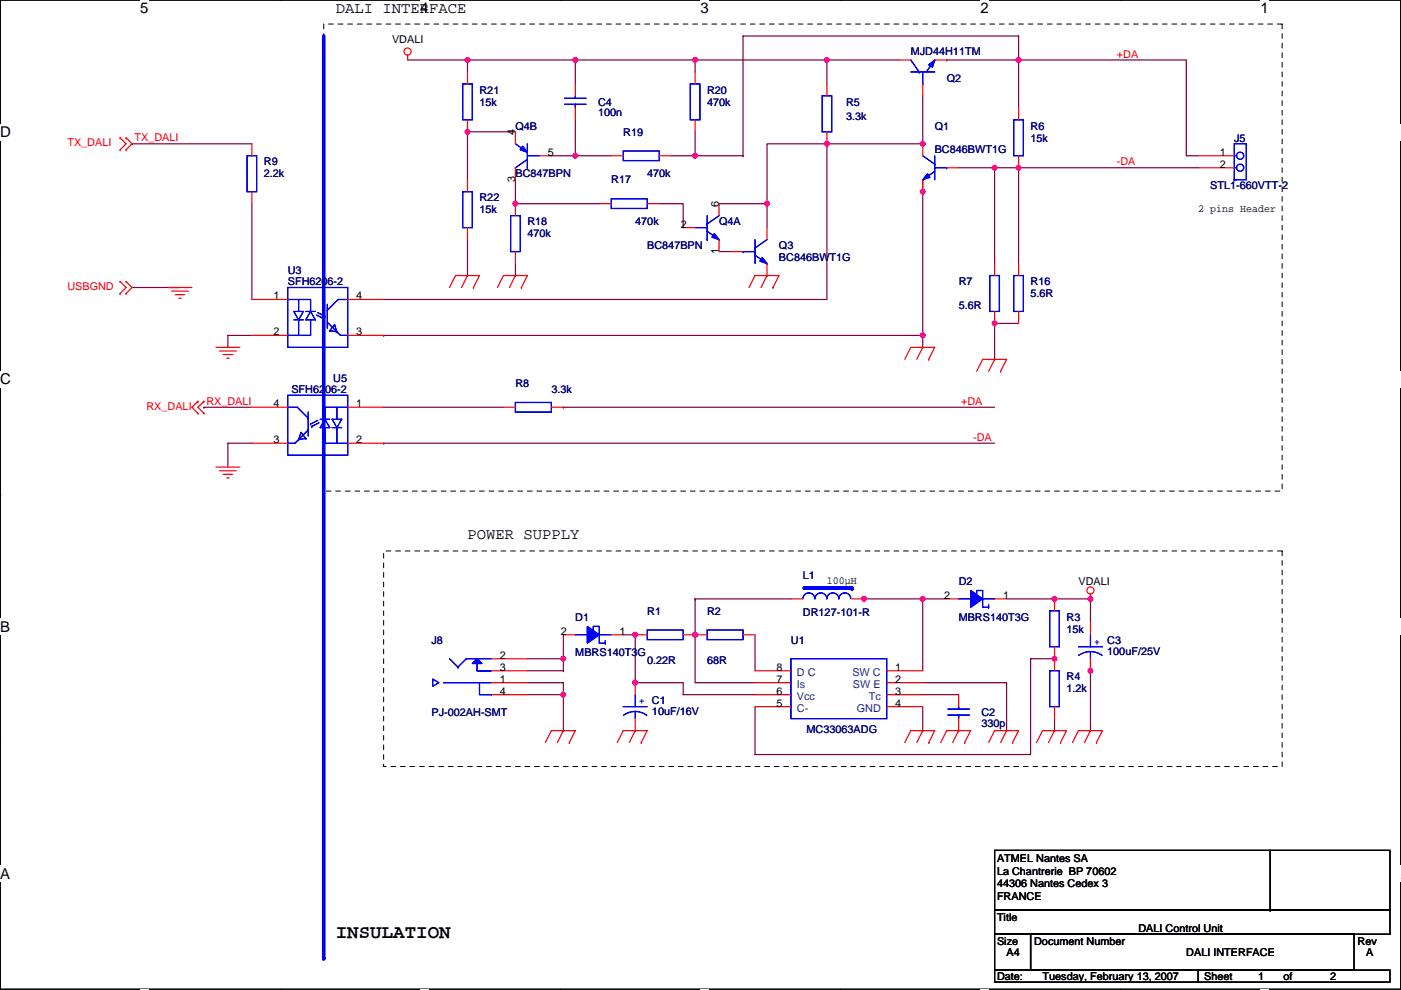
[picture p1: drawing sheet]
<svg xmlns="http://www.w3.org/2000/svg" width="297mm" height="210mm" viewBox="0 0 297 210" stroke-linecap="round" stroke-linejoin="round" font-family="sans-serif">
<path d="M.1 0h296.9v209.8h-296.9z" fill="none" stroke="#000" stroke-width=".25"/>
<g fill="#fff">
<path d="M29.7 0h1.8v3.5h-1.8z"/>
<path d="M29.7 209.8l1.8 .1z"/>
</g>
<path d="M59.4 0h.1M59.4 209.8h.1" fill="none" stroke="#000" stroke-width=".25"/>
<g fill="#fff">
<path d="M89.1 0h1.8v3.5h-1.8z"/>
<path d="M89.1 209.8l1.8 .1z"/>
</g>
<path d="M118.8 0h.1M118.8 209.8h.1" fill="none" stroke="#000" stroke-width=".25"/>
<g fill="#fff">
<path d="M148.5 0h1.8v3.5h-1.8z"/>
<path d="M148.5 209.8l1.8 .1z"/>
</g>
<path d="M178.2 0h.1M178.2 209.8h.1" fill="none" stroke="#000" stroke-width=".25"/>
<g fill="#fff">
<path d="M207.9 0h1.7v3.5h-1.7z"/>
<path d="M207.9 209.8l1.7 .1z"/>
</g>
<path d="M237.6 0h.1M237.6 209.8h.1" fill="none" stroke="#000" stroke-width=".25"/>
<g fill="#fff">
<path d="M267.3 0h1.7v3.5h-1.7z"/>
<path d="M267.3 209.8l1.7 .1z"/>
<path d="M.1 26.2h2.2v3.6h-2.2z"/>
<path d="M297 26.2v3.6z"/>
<path d="M.1 78.7h2.2v3.5h-2.2z"/>
<path d="M297 78.7v3.5z"/>
</g>
<path d="M.1 52.5h.1M297 52.5h.1" fill="none" stroke="#000" stroke-width=".25"/>
<g fill="#fff">
<path d="M.1 131.1h2.1v3.6h-2.1z"/>
<path d="M297 131.1v3.6z"/>
</g>
<path d="M.1 104.9h.1M297 104.9h.1" fill="none" stroke="#000" stroke-width=".25"/>
<path d="M.1 104.9h.1M297 104.9h.1" fill="none" stroke="#000" stroke-width=".21"/>
<g fill="#fff">
<path d="M0 183.6h2.2v3.5h-2.2z"/>
<path d="M297 183.6v3.5z"/>
</g>
<path d="M.1 157.4h.1M297 157.4h.1M210.9 180.4h83.8v12.7h-83.8zM210.9 193.1h83.8v5h-83.8zM210.9 198.1h7.6v7.7h-7.6zM218.5 198.1h68.6v7.7h-68.6zM269.3 193.1h.1M269.3 180.4v12.7M210.9 205.8h43.2v2.5h-43.2zM254.1 205.8h40.6v2.5h-40.6z" fill="none" stroke="#000" stroke-width=".25"/>
<g fill="none" stroke="#800040" stroke-width=".25">
<path d="M86.4 12.7h12.7M99.1 12.7h.1M99.1 12.7v2.6M99.1 12.7h22.9M122 12.7v5.1M122 12.7h25.4M147.4 12.7v2.6M147.4 12.7h.1M147.4 12.7h43.2M175.3 12.7h.1M175.3 12.7v5.1M200.7 12.7h50.8v20.3h2.6"/>
<path d="M200.7 12.7h.1M216 12.7h.1M216 12.7v10.2M216 12.7v-5.1h-58.5v25.4M28 30.5h.1M28 30.5h25.4M99.1 28v10.1M99.1 28h.1M99.1 28h10.2M109.3 38.1v5.1M116.9 33h5.1M122 33h.1"/>
<path d="M122 33h7.6M122 25.4v7.6M147.4 28v5h-5.1M147.4 33h10.1M157.5 33h.1M175.3 30.5v33h-94M175.3 30.5h.1M175.3 30.5h-12.7v12.7M195.6 20.3v10.2h-20.3M195.6 38.1v33M203.3 35.6h7.6M210.9 35.6h.1"/>
<path d="M210.9 35.6h5.1M210.9 35.6v20.3M216 35.6h.1M216 35.6h38.1M216 35.6v20.3M53.4 43.2v20.3M99.1 50.8v7.6M109.3 55.9v2.5M109.3 43.2h.1M109.3 43.2h17.8M139.8 43.2h5v5.1M152.5 53.4h2.5"/>
<path d="M152.5 43.2h10.1v5.1M162.6 43.2h.1M28 61h10.2M53.4 71.1h-5.1v2.6M81.3 71.1h.1M81.3 71.1h114.3M195.6 71.1h.1M195.6 71.1v2.6M210.9 68.6h.1M210.9 68.6v7.6M210.9 68.6h5.1M43.2 86.4h.1"/>
<path d="M43.2 86.4h10.2M53.4 94h-5.1v5.1M81.3 86.4h25.4M81.3 94h.1M81.3 94h129.6M119.4 86.4h.1M119.4 86.4h91.5M111.8 139.7h7.6M119.4 134.6v5.1M119.4 139.7v2.6M132.1 134.6h2.6M134.7 134.6h.1"/>
<path d="M134.7 134.6v10.2M147.4 134.6h.1M147.4 127v17.8h12.7M147.4 127h.1M147.4 127h20.3M160.1 134.6v7.7M182.9 127h.3M183.2 127h.1M183.2 127h12.4M195.6 127v15.3M195.6 127h5.1M213.4 127h10.2"/>
<path d="M218.5 139.7v20.3h-58.4v-10.1M218.5 139.7h.1M218.5 139.7h5.1M223.6 127h.1M223.6 127h7.6v5.1M231.2 139.7v2.6M111.8 142.3h7.6M111.8 144.8h7.6v2.5h-7.6M119.4 147.3h.1M119.4 142.3h.1M119.4 147.3v7.7M134.7 144.8h.1"/>
<path d="M134.7 144.8h10.1v2.5h15.3M195.6 149.9v5.1M195.6 147.3h7.7M195.6 144.8h17.8v10.2M223.6 152.4v2.6M231.2 142.3h.1M231.2 142.3v12.7"/>
</g>
<g fill="#f0f" stroke="#f0f" stroke-width=".25">
<circle cx="147.4" cy="134.6" r=".5"/>
<circle cx="134.7" cy="144.8" r=".5"/>
<circle cx="195.6" cy="127" r=".5"/>
<circle cx="183.2" cy="127" r=".5"/>
<circle cx="231.2" cy="127" r=".5"/>
<circle cx="223.6" cy="127" r=".5"/>
<circle cx="231.2" cy="142.2" r=".5"/>
<circle cx="223.6" cy="139.7" r=".5"/>
<circle cx="134.7" cy="134.6" r=".5"/>
<circle cx="119.4" cy="147.3" r=".5"/>
<circle cx="195.6" cy="71.1" r=".5"/>
<circle cx="215.9" cy="12.7" r=".5"/>
<circle cx="175.3" cy="12.7" r=".5"/>
<circle cx="195.6" cy="30.5" r=".5"/>
<circle cx="175.3" cy="30.5" r=".5"/>
<circle cx="210.9" cy="35.6" r=".5"/>
<circle cx="215.9" cy="35.6" r=".5"/>
<circle cx="210.9" cy="68.6" r=".5"/>
<circle cx="195.6" cy="40.6" r=".5"/>
<circle cx="162.6" cy="43.2" r=".5"/>
<circle cx="109.3" cy="43.2" r=".5"/>
<circle cx="122" cy="33" r=".5"/>
<circle cx="122" cy="12.7" r=".5"/>
<circle cx="99.1" cy="12.7" r=".5"/>
<circle cx="99.1" cy="27.9" r=".5"/>
<circle cx="147.4" cy="12.7" r=".5"/>
<circle cx="147.4" cy="33" r=".5"/>
<circle cx="119.4" cy="139.7" r=".5"/>
</g>
<g fill="none" stroke="#f00" stroke-width=".25">
<path d="M86.4 11.7v1M99.1 15.3v2.5M122 17.8v2.5M147.4 15.3v2.5M175.3 17.8v2.5M190.6 12.7h2.5M195.6 17.8v2.5M198.2 12.7h2.5M25.5 29.2h.1M25.5 31.8h.1M25.5 29.2l1.2 1.3-1.2 1.3M26.7 31.8h.1"/>
<path d="M26.7 29.2h.1M26.7 29.2l1.3 1.3-1.3 1.3M53.4 30.5v2.5M99.1 25.4v2.6M99.1 38.1v2.6M109.3 28v2.5M109.3 35.6v2.5M114.4 33h2.5M122 22.9v2.5M129.6 33h2.5M139.8 33h2.5M147.4 25.4v2.6"/>
<path d="M175.3 28v2.5M195.6 30.5v2.5M195.6 38.1v2.6M200.7 35.6h2.6M216 22.9v2.5M216 33v2.6M254.1 33h7.6M254.1 35.6h7.6M25.5 59.7h.1M25.5 59.7l1.2 1.3-1.2 1.3M26.7 59.7h.1M26.7 59.7l1.3 1.3-1.3 1.3"/>
<path d="M53.4 40.7v2.5M99.1 58.4h.1M99.1 58.4l-1.2 2.6M99.1 48.3v2.5M109.3 58.4h.1M109.3 58.4l-1.3 2.6M109.3 43.2v2.5M109.3 53.4v2.5M127.1 43.2h2.5M137.2 43.2h2.6M144.8 48.3h2.6M152.5 43.2v2.5"/>
<path d="M152.5 50.8v2.6M155 53.4h2.5M162.6 58.4h.1M162.6 58.4l-1.2 2.6M162.6 48.3v2.5M162.6 55.9v2.5M210.9 55.9v2.5M216 55.9v2.5M25.5 62.3h.1M26.7 62.3h.1M35.6 61h5.1M36.4 61.7h3.5"/>
<path d="M37.1 62.5h2.1M37.9 63.3h.5M45.8 73.7h5.1M46.5 74.4h3.6M47.3 75.2h2M48.1 76h.5M53.4 63.5h7.6M53.4 71.1h7.6M73.7 63.5h7.6M73.7 71.1h7.6M95.3 61l1.3-2.6h5.1l-1.3 2.6M100.4 61h.1"/>
<path d="M105.5 61l1.2-2.6h5.1l-1.2 2.6M110.6 61h.1M158.8 61l1.3-2.6h5.1l-1.3 2.6M163.9 61h.1M191.8 76.2l1.3-2.5h5.1l-1.3 2.5M195.6 73.7h.1M195.6 73.7l-1.2 2.5M196.9 76.2h.1M207.1 78.8l1.2-2.6h5.1l-1.3 2.6M210.9 76.2h.1M210.9 76.2l-1.3 2.6M210.9 66.1v2.5"/>
<path d="M212.1 78.8h.1M216 66.1v2.5M42 87.7h.1M42 85.1h.1M42 85.1l-1.3 1.3 1.3 1.3M43.2 87.7h.1M43.2 85.1h.1M43.2 85.1l-1.2 1.3 1.2 1.3M45.8 99.1h5.1M46.5 99.8h3.6M53.4 86.4h7.6M53.4 94h7.6"/>
<path d="M73.7 86.4h7.6M73.7 94h7.6M106.7 86.4h2.6M116.9 86.4h2.5M47.3 100.6h2M48.1 101.4h.5M104.2 139.7h7.6M119.4 134.6h2.6M129.6 134.6h2.5M134.7 134.6h2.5M144.8 134.6h5.1M157.5 134.6h2.6"/>
<path d="M167.7 127h2.5M180.7 127h2.5M200.7 127h2.6M210.9 127h2.5M223.6 127v2.6M223.6 137.2v5.1M231.2 126v1M231.2 132.1v2.5M231.2 139.7v2.6M104.2 142.3h7.6M104.2 144.8h7.6M104.2 147.3h7.6"/>
<path d="M115.6 157.5l1.3-2.5h5.1l-1.3 2.5M119.4 155h.1M119.4 155l-1.2 2.5M120.7 157.5h.1M130.9 157.5l1.2-2.5h5.1l-1.2 2.5M134.7 155h.1M134.7 155l-1.3 2.5M134.7 144.8v2.5M134.7 152.4v2.6M136 157.5h.1M160.1 142.3h7.6M160.1 144.8h7.6"/>
<path d="M160.1 147.3h7.6M160.1 149.9h7.6M188 142.3h7.6M188 144.8h7.6M188 147.3h7.6M188 149.9h7.6M191.8 157.5l1.3-2.5h5.1l-1.3 2.5M195.6 155h.1M195.6 155l-1.2 2.5M196.9 157.5h.1M199.4 157.5l1.3-2.5h5.1l-1.3 2.5M203.3 155h.1"/>
<path d="M203.3 155l-1.3 2.5M203.3 147.3v2.6M203.3 152.4v2.6M204.5 157.5h.1M209.6 157.5l1.3-2.5h5.1l-1.3 2.5M213.4 155h.1M213.4 155l-1.3 2.5M214.7 157.5h.1M219.8 157.5l1.2-2.5h5.1l-1.3 2.5M223.6 155h.1M223.6 155l-1.3 2.5M223.6 149.9v2.5"/>
<path d="M224.8 157.5h.1M227.4 157.5l1.3-2.5h5l-1.2 2.5M231.2 155h.1M231.2 155l-1.3 2.5M232.5 157.5h.1"/>
<circle cx="86.4" cy="10.9" r=".76"/>
<circle cx="231.2" cy="125.2" r=".76"/>
</g>
<path d="M68.6 5.1h203.2v99.1h-203.2zM81.3 116.9h190.5v45.7h-190.5z" fill="none" stroke="#000" stroke-width=".21" stroke-dasharray="1 1 1 1 1 1 1 1"/>
<path d="M68.6 7.6v195.6M170.5 124.7h10.2M180.7 124.7h.1M68.6 203.2h.1" fill="none" stroke="#00f" stroke-width=".76"/>
<g fill="none" stroke="#00f" stroke-width=".25">
<path d="M98.1 17.8h2v7.6h-2zM146.4 17.8h2v7.6h-2zM193.1 15.3h5.1M193.1 12.7l1.8 2.6M194.9 15.3h.1M195.6 17.8h.1M195.6 15.3v2.5M198.2 12.7h.1M198.2 12.7l-1.8 2.6M52.4 33h2v7.7h-2zM109.3 35.6h.1M109.3 30.5l2.5 1.8"/>
<path d="M111.8 33h2.6M111.8 32.3h.1M111.8 35.6h.1M111.8 33.8l-2.5 1.8M111.8 30.5v5.1M119.7 22.1h4.6M119.7 20.8h4.6M122 20.3v.5M122 22.1h.1M122 22.1v.8M132.1 32h7.7v2.1h-7.7zM174.3 20.3h2v7.7h-2z"/>
<path d="M195.6 38.1h.1M195.6 33l2.6 1.8M198.2 34.8h.1M198.2 33v5.1M198.2 36.3l-2.6 1.8M198.2 35.6h2.5M200.7 35.6h.1M214.9 25.4h2.1v7.6h-2.1zM261.7 30.5h2.5v7.6h-2.5zM261.7 33h.5M261.7 35.6h.5M261.7 38.1h.1"/>
<path d="M261.7 38.1h.5M98.1 40.7h2v7.6h-2zM108.3 45.7h2v7.7h-2zM129.6 42.2h7.6v2h-7.6zM147.4 48.3h2.5M149.9 47.5h.1M149.9 50.8h.1M149.9 49l2.6 1.8M149.9 45.7v5.1M152.5 50.8h.1M152.5 45.7l-2.6 1.8M157.5 53.4h.1"/>
<path d="M157.5 53.4h2.6M160.1 52.6h.1M160.1 50.8v5.1M160.1 54.1l2.5 1.8M162.6 55.9h.1M162.6 50.8l-2.5 1.8M209.9 58.4h2v7.7h-2zM214.9 58.4h2.1v7.7h-2.1zM61 61h12.7v12.7h-12.7zM61 63.5h4.8v2.6M62.3 67.8h2M62.3 66.1h2l-1 1.7z"/>
<path d="M63.3 67.8h.1M63.3 67.8v3.3M63.3 63.5v2.6M64.8 66.1h2.1M65.8 66.1h.1M65.8 66.1l1.1 1.7h-2.1zM65.8 67.8v3.3h-4.8M67.1 66.8l1.5 .8M67.4 66.3l1.5 .8M68.6 67.6h.1M68.9 67.1h.1M69.4 65.8h.1"/>
<path d="M69.4 64.5v5.1M69.4 68.3l2.8 2.8h1.5M69.9 70.1h.1M69.9 70.1l1.5 .3M70.9 68.9h.1M70.9 68.9l.5 1.5M70.9 68.9l-1 1.2M71.4 70.4h.1M73.7 63.5h-2l-2.3 2.3M61 83.8h12.7v12.7h-12.7zM61 86.4h2.1l2.2 2.3M63.3 93.2h.1"/>
<path d="M63.8 91.7h.1M63.8 91.7l-.5 1.5M63.8 91.7l1 1.3M64.8 93h.1M64.8 93l-1.5 .2M65.3 88.7h.1M65.3 87.4v5.1M65.3 91.2l-2.8 2.8h-1.5M65.8 89.9h.1M66.1 90.4h.1M67.4 89.2l-1.6 .7M67.6 89.7l-1.5 .7"/>
<path d="M67.9 88.9h2M68.9 88.9h.1M68.9 88.9l1 1.8h-2zM68.9 90.7v3.3h4.8M70.4 90.7h2.1M70.4 88.9h2.1l-1.1 1.8zM71.4 90.7h.1M71.4 90.7v3.3M71.4 86.4v2.5M73.7 86.4h-4.8v2.5M109.3 85.4h7.6v2h-7.6zM95.3 139.7l1.8 1.8"/>
<path d="M104.2 139.7h-5.3l-1.8 1.8M122 134.6h2.5M125.8 133.4v-.5h1.3v3.5h1.2M125.8 133.4h.1M127.1 134.6h2.5M128.3 136.4h.1M128.3 135.9v.5M137.2 133.6h7.6v2.1h-7.6zM149.9 133.6h7.6v2.1h-7.6zM167.7 139.7h20.3v12.7h-20.3zM170.2 127a1.26 1.26 0 0 1 1.3-1.2 1.26 1.26 0 0 1 1.3 1.2M172.8 127a1.26 1.26 0 0 1 1.2-1.2 1.26 1.26 0 0 1 1.3 1.2"/>
<path d="M175.3 127a1.26 1.26 0 0 1 1.3-1.2 1.26 1.26 0 0 1 1.2 1.2M177.9 127a1.26 1.26 0 0 1 1.2-1.2 1.26 1.26 0 0 1 1.3 1.2M203.3 127h2.5M207.1 125.8v-.6h1.2v3.6h1.3M207.1 125.8h.1M208.3 127h2.6M209.6 128.8h.1M209.6 128.3v.5M222.6 129.6h2v7.6h-2zM228.7 137.2h5M228.7 139a4.1 4.1 0 0 1 5 0M231.2 138.2v1.5"/>
<path d="M231.2 134.6v2.6M91.8 144l1.2 .8-1.2 .8zM94 144.8h10.2M97.1 141.5h.1M101.2 142.3h3zM101.2 140.7v1.6M101.7 144.8v2.5h2.5M104.2 147.3h.1M132.1 149.9h5.1M134.7 150.9l1 .1 1.4 .7M134.7 150.9l-1.1 .1-1.4 .7M134.7 150.9v1.5"/>
<path d="M134.7 147.3v2.6M201 151.7h4.5M201 150.4h4.5M203.3 149.9v.5M203.3 151.7h.1M203.3 151.7v.7M222.6 142.3h2v7.6h-2z"/>
<circle cx="262.9" cy="35.6" r=".76"/>
<circle cx="262.9" cy="33" r=".76"/>
</g>
<g fill="#00f" stroke="#00f" stroke-width=".25">
<path d="M110.8 31l1 1.3-1.5-.5z" fill-rule="evenodd"/>
<path d="M110.8 31l1 1.3-1.5-.5z" fill-rule="evenodd"/>
<path d="M161.6 54.6l1 1.3-1.5-.5z" fill-rule="evenodd"/>
<path d="M161.6 54.6l1 1.3-1.5-.5z" fill-rule="evenodd"/>
<path d="M196.7 36.9l.5 .7-1.6 .5z" fill-rule="evenodd"/>
<path d="M196.7 36.9l.5 .7-1.6 .5z" fill-rule="evenodd"/>
<path d="M151.4 49.6l1.1 1.2-1.6-.5z" fill-rule="evenodd"/>
<path d="M151.4 49.6l1.1 1.2-1.6-.5z" fill-rule="evenodd"/>
<path d="M196.9 13.7l1.3-1-.5 1.5z" fill-rule="evenodd"/>
<path d="M196.9 13.7l1.3-1-.5 1.5z" fill-rule="evenodd"/>
<path d="M124.5 132.9l2.6 1.7-2.6 1.8z" fill-rule="evenodd"/>
<path d="M124.5 132.9l2.6 1.7-2.6 1.8z" fill-rule="evenodd"/>
<path d="M205.8 125.2l2.5 1.8-2.5 1.8z" fill-rule="evenodd"/>
<path d="M205.8 125.2l2.5 1.8-2.5 1.8z" fill-rule="evenodd"/>
<path d="M101.2 139.7l1 1h-2.1z" fill-rule="evenodd"/>
<path d="M101.2 139.7l1 1h-2.1z" fill-rule="evenodd"/>
</g>
<text font-size="4.1" x="71.2" y="199">INSULATION</text>
<g font-size="3.3">
<text x="71.2" y="2.7">DALI INTERFACE</text>
<text x="99.1" y="114.4">POWER SUPPLY</text>
</g>
<g font-size="3.2">
<text x="29.7" y="2.8">5</text>
<text x="89.1" y="2.8">4</text>
<text x="148.5" y="2.8">3</text>
<text x="207.9" y="2.8">2</text>
<text x="267.3" y="2.8">1</text>
<text x=".1" y="29.1">D</text>
<text x=".1" y="81.5">C</text>
<text x=".1" y="134">B</text>
<text x=".1" y="186.4">A</text>
</g>
<g font-size="2.3">
<text x="83.1" y="9.2">VDALI</text>
<text x="109.3" y="28.7" transform="rotate(-90 109.3 28.7)">4</text>
<text x="116.1" y="33">5</text>
<text x="258.6" y="33">1</text>
<text x="258.6" y="35.6">2</text>
<text x="109.3" y="38.7" transform="rotate(-90 109.3 38.7)">3</text>
<text x="152.4" y="44" transform="rotate(-90 152.4 44)">6</text>
<text x="254.1" y="45">2 pins Header</text>
<text x="144.3" y="48.3">2</text>
<text x="152.4" y="53.9" transform="rotate(-90 152.4 53.9)">1</text>
<text x="58" y="63.5">1</text>
<text x="75.5" y="63.5">4</text>
<text x="58" y="71.1">2</text>
<text x="75.5" y="71.1">3</text>
<text x="58" y="86.4">4</text>
<text x="75.5" y="86.4">1</text>
<text x="58" y="94">3</text>
<text x="75.5" y="94">2</text>
<text x="175.3" y="123.8">100µH</text>
<text x="228.7" y="124">VDALI</text>
<text x="200.2" y="127">2</text>
<text x="212.7" y="127">1</text>
<text x="118.9" y="134.6">2</text>
<text x="131.4" y="134.6">1</text>
<text x="106" y="139.7">2</text>
<text x="106" y="142.2">3</text>
<text x="164.7" y="142.2">8</text>
<text x="189.8" y="142.2">1</text>
<text x="106" y="144.8">1</text>
<text x="106" y="147.3">4</text>
<text x="164.7" y="149.9">5</text>
<text x="164.7" y="147.3">6</text>
<text x="164.7" y="144.8">7</text>
<text x="189.8" y="144.8">2</text>
<text x="189.8" y="149.9">4</text>
<text x="189.8" y="147.3">3</text>
<text x="211.4" y="182.9">ATMEL Nantes SA</text>
<text x="211.4" y="185.5">La Chantrerie BP 70602</text>
<text x="211.4" y="188.2">44306 Nantes Cedex 3</text>
<text x="211.4" y="190.8">FRANCE</text>
<text x="211.4" y="195.4">Title</text>
<text x="241.4" y="197.7">DALI Control Unit</text>
<text x="211.4" y="200.4">Size</text>
<text x="213.4" y="202.7">A4</text>
<text x="219.3" y="200.4">Document Number</text>
<text x="251.5" y="202.7">DALI INTERFACE</text>
<text x="287.8" y="200.4">Rev</text>
<text x="289.6" y="202.7">A</text>
<text x="211.4" y="207.8">Date:</text>
<text x="221" y="207.8">Tuesday, February 13, 2007</text>
<text x="255.3" y="207.8">Sheet</text>
<text x="266.8" y="207.8">1</text>
<text x="272.1" y="207.8">of</text>
<text x="282" y="207.8">2</text>
</g>
<g font-size="2.3" fill="#000080">
<text x="193.1" y="11.7">MJD44H11TM</text>
<text x="200.7" y="17.3">Q2</text>
<text x="101.7" y="19.9">R21</text>
<text x="101.7" y="22.4">15k</text>
<text x="126.8" y="22.4">C4</text>
<text x="149.9" y="19.9">R20</text>
<text x="149.9" y="22.4">470k</text>
<text x="179.4" y="22.4">R5</text>
<text x="109.3" y="27.5">Q4B</text>
<text x="126.8" y="24.7">100n</text>
<text x="132.1" y="28.7">R19</text>
<text x="179.4" y="25.4">3.3k</text>
<text x="198.2" y="27.5">Q1</text>
<text x="218.5" y="27.5">R6</text>
<text x="55.9" y="35.1">R9</text>
<text x="198.2" y="32.6">BC846BWT1G</text>
<text x="218.5" y="30">15k</text>
<text x="261.7" y="30">J5</text>
<text x="55.9" y="37.6">2.2k</text>
<text x="109.3" y="37.6">BC847BPN</text>
<text x="129.6" y="38.9">R17</text>
<text x="137.2" y="37.6">470k</text>
<text x="256.6" y="40.2">STL1-660VTT-2</text>
<text x="101.7" y="42.7">R22</text>
<text x="101.7" y="45.3">15k</text>
<text x="111.8" y="47.8">R18</text>
<text x="134.7" y="47.8">470k</text>
<text x="152.5" y="47.8">Q4A</text>
<text x="111.8" y="50.3">470k</text>
<text x="137.2" y="52.9">BC847BPN</text>
<text x="165.2" y="52.9">Q3</text>
<text x="61" y="58.2">U3</text>
<text x="165.2" y="55.4">BC846BWT1G</text>
<text x="61" y="60.5">SFH6206-2</text>
<text x="203.3" y="60.5">R7</text>
<text x="203.3" y="65.6">5.6R</text>
<text x="218.5" y="60.5">R16</text>
<text x="218.5" y="63">5.6R</text>
<text x="61.8" y="83.4">SFH6206-2</text>
<text x="70.7" y="81.1">U5</text>
<text x="109.3" y="82.1">R8</text>
<text x="116.9" y="83.4">3.3k</text>
<text x="170.2" y="122.7">L1</text>
<text x="203.3" y="124">D2</text>
<text x="122" y="131.6">D1</text>
<text x="137.2" y="130.3">R1</text>
<text x="149.9" y="130.3">R2</text>
<text x="170.2" y="130.6">DR127-101-R</text>
<text x="203.3" y="131.6">MBRS140T3G</text>
<text x="226.1" y="131.6">R3</text>
<text x="91.5" y="136.7">J8</text>
<text x="167.7" y="136.7">U1</text>
<text x="226.1" y="134.2">15k</text>
<text x="122" y="139.2">MBRS140T3G</text>
<text x="137.2" y="140.8">0.22R</text>
<text x="149.9" y="140.8">68R</text>
<text x="234.8" y="139">100uF/25V</text>
<text x="226.1" y="144.3">R4</text>
<text x="226.1" y="146.9">1.2k</text>
<text x="91.5" y="151.9">PJ-002AH-SMT</text>
<text x="138.2" y="151.7">10uF/16V</text>
<text x="171" y="155.5">MC33063ADG</text>
<text x="208.1" y="151.9">C2</text>
<text x="208.1" y="154.2">330p</text>
</g>
<g font-size="2.3" fill="#f00">
<text x="236.8" y="12.2">+DA</text>
<text x="28.5" y="30">TX_DALI</text>
<text x="14.3" y="31">TX_DALI</text>
<text x="236.8" y="35.1">-DA</text>
<text x="14.3" y="61.5">USBGND</text>
<text x="31" y="86.9">RX_DALI</text>
<text x="43.7" y="85.9">RX_DALI</text>
<text x="203.8" y="85.9">+DA</text>
<text x="206.3" y="93.5">-DA</text>
</g>
<g font-size="2.3" fill="#00f">
<text x="232" y="136.7">+ C3</text>
<text x="135.4" y="149.4">+ C1</text>
</g>
<g font-size="2.3" fill="#004080">
<text x="169" y="143.3">D C</text>
<text x="180.7" y="143.3">SW C</text>
<text x="169" y="148.4">Vcc</text>
<text x="169" y="145.8">Is</text>
<text x="180.8" y="145.8">SW E</text>
<text x="184.2" y="148.4">Tc</text>
<text x="169" y="150.9">C-</text>
<text x="181.7" y="150.9">GND</text>
</g>
</svg>
